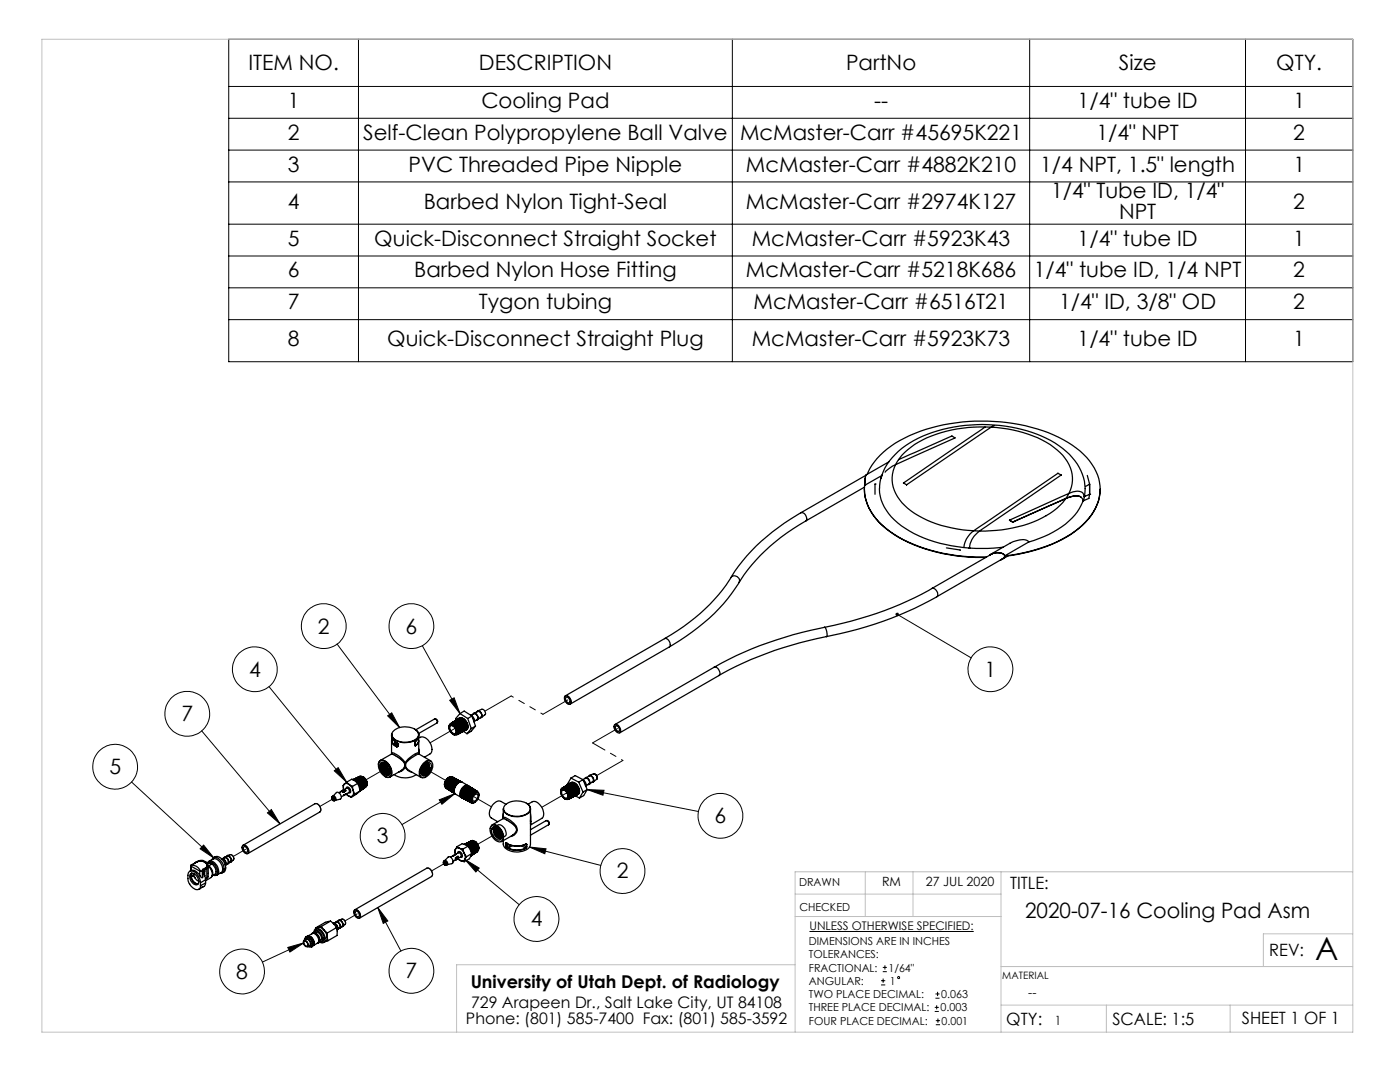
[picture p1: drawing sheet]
<svg xmlns="http://www.w3.org/2000/svg" width="279mm" height="216mm" viewBox="0 0 279 216" stroke-linecap="round" stroke-linejoin="round" font-family="sans-serif">
<g fill="none" stroke="#000" stroke-width=".2">
<path d="M45.6 7.8h224.4v64.4h-224.4zM45.6 17.3h224.4M71.5 7.8v64.4M146.2 7.8v64.4M205.5 7.8v64.4M248.6 7.8v64.4M45.6 23.6h224.4M45.6 30h224.4M45.6 36.3h224.4M45.6 44.7h224.4M45.6 51.1h224.4M45.6 57.4h224.4"/>
<path d="M45.6 63.8h224.4M53.7 137l15.5 19.1M67.3 128.5l12.5 16.7M84.3 128.8l7.5 13.6M89.7 139.7l.9-.5 1.2 3.2zM179.1 122.6l14.7 8.7M26.2 156l16.5 15.2M40.3 145.8l15.6 18.6M66.7 153.8l.8-.6 1.7 2.9zM77.4 142.8l.8-.6 1.6 3zM87.7 159.6l3.1-1.2-2.6 2.1zM90.8 158.4l-10.6 6.1"/>
<path d="M117.2 157.6l3.3 .1-.2 1zM117.2 157.6l22.2 4.3M40.6 168.6l2.1 2.6-2.8-1.8zM53.4 162.2l.8-.7 1.7 2.9zM92.8 171.5l2.8 1.7-.6 .8zM92.8 171.5l10.8 9M105.7 169l3.3 .4-.3 1zM105.7 169l14.2 3.7M57.4 189.1l3.2-1-2.7 1.9zM60.6 188.1l-8.2 3.9M75.4 181.1l2 2.7-.9 .5zM75.4 181.1l4.6 8.7"/>
<path d="M161.5 185.9h32.8M175.8 196.5h.9M175.8 195.7h.9M176.2 193.9h.8M176.2 193h.8M176.2 195.3v.8M176.6 192.6v.9M186.7 199.2h.8M186.7 198.3h.8M187.1 197.9v.9M186.5 201.8h.9M186.5 201h.9"/>
<path d="M186.8 204.5h.8M186.8 203.7h.8M186.9 200.6v.8M187.2 203.2v.9"/>
<circle cx="50.9" cy="133.5" r="4.5"/>
<circle cx="64.6" cy="124.9" r="4.5"/>
<circle cx="82.1" cy="124.9" r="4.5"/>
<circle cx="197.7" cy="133.5" r="4.5"/>
<circle cx="23" cy="153" r="4.5"/>
<circle cx="37.4" cy="142.4" r="4.5"/>
<circle cx="76.4" cy="166.8" r="4.5"/>
<circle cx="124.2" cy="173.8" r="4.5"/>
<circle cx="143.8" cy="162.8" r="4.5"/>
<circle cx="48.3" cy="193.8" r="4.5"/>
<circle cx="82.1" cy="193.7" r="4.5"/>
<circle cx="107.1" cy="183.4" r="4.5"/>
<circle cx="179.4" cy="195.1" r=".21"/>
</g>
<g fill="none" stroke="#c0c0c0" stroke-width=".2">
<path d="M8.4 7.8h261.6v198.2h-261.6zM158.7 178.4h41.1M172.7 174v8.9M182.2 174v8.9M199.8 174v32M270 174h-111.3v32M158.7 182.9h41.1M158.7 192.5h-67.6v13.5M199.8 192.9h70.2M270 186.3h-17.9v6.6M199.8 200.6h70.2M220.8 200.6v5.4"/>
<path d="M245.5 200.6v5.4"/>
</g>
<path d="M178.8 122.4a.34 .34 0 0 0 .2 .6 .34 .34 0 0 0 .4-.5 .34 .34 0 0 0-.6-.2l.3 .3zM77.4 142.8l.8-.6 1.6 3zM105.7 169l3.3 .4-.3 1zM117.2 157.6l3.3 .1-.2 1zM89.7 139.7l.9-.5 1.2 3.2zM66.7 153.8l.8-.6 1.7 2.9zM53.4 162.2l.8-.7 1.7 2.9zM40.6 168.6l2.1 2.6-2.8-1.8zM57.4 189.1l3.2-1-2.7 1.9zM75.4 181.1l2 2.7-.9 .5zM92.8 171.5l2.8 1.7-.6 .8zM87.7 159.6l3.1-1.2-2.6 2.1z" fill="#000"/>
<g fill="none" stroke="#000" stroke-width=".25">
<path d="M172.5 97.6a10.1 10.1 0 0 0 4.3 7.9 30.8 30.8 0 0 0 17.9 5.7h2M172.5 96.8h.1M172.5 96.8a10 10 0 0 0 4.3 8.6 29.8 29.8 0 0 0 16.6 5.7l3.4 .1M172.5 97.2l-11.7 6.8M172.7 95.4l-.1 1.4M172.8 94.8l-13 7.5M172.9 94.8l-.3 .7v1.3M173.1 94.6a15.3 15.3 0 0 1 8.4-7.7 37.8 37.8 0 0 1 29.7 .3 14.4 14.4 0 0 1 8.1 8.3 9.1 9.1 0 0 1-3.3 9.3 26.6 26.6 0 0 1-14.2 6l-1.3 .1M174.6 96.6h.1M174.6 96.6v2M175.5 97.5a9.3 9.3 0 0 0 4.4 7.4 28.7 28.7 0 0 0 18.5 4.5l1.8-.2M175.5 97.4a10.3 10.3 0 0 1 4.5-7.9 27.2 27.2 0 0 1 17.2-4.8 26.3 26.3 0 0 1 14.9 4.8 10 10 0 0 1 4.3 9.6"/>
<path d="M175.9 95.2l-.1 .1M176 94.9l-3.4 1.9M176 94.8l-.2 .7M177.4 92.1l-4.5 2.7M179.3 91.7l10.7-4.7 .6 .4-12.5 5.6-1.5 1.2M180.3 96.4h.1M180.3 96.4l.6 .3M180.6 90.3a19.9 19.9 0 0 1 11.5-4.9 27 27 0 0 1 17.4 3.3 9 9 0 0 1 4.5 6.5 8.4 8.4 0 0 1-4.5 7.2 27.5 27.5 0 0 1-19.6 2.9 18.5 18.5 0 0 1-9.9-5 6.8 6.8 0 0 1 .6-10zM180.9 96.7h.1M196.6 85.2l-16.3 11.2M198.5 84.9l-1.7 1-15.9 10.8M211.1 94.4l-15.9 10.9a5.2 5.2 0 0 0-2.8 3.9"/>
<path d="M211.1 94.4l.7 .4M211.1 94.4l.1 .1M211.8 94.8l-14.4 9.8a7.9 7.9 0 0 0-3.6 3.5l-.3 1.3M211.8 94.8h.1M215.8 99.2a3.5 3.5 0 0 0-3.4 .4l-10.3 4.6M216.1 100a12.8 12.8 0 0 1-6.8 6.6l-4 1.6M216.1 100a1.36 1.36 0 0 0-1.9-1l-1.9 .6-10.2 4.6M216.3 99.9l-.2 .1M216.4 99v-.1a1.34 1.34 0 0 0-1.8-.8l-2.9 1.1-10.2 4.6M216.4 99h.1M216.4 99v.1M216.4 99.1l-.1 .8"/>
<path d="M217 94.9l.5 1.7M217.5 98.6h.1M217.5 96.6l-.8 .4M217.5 98.6l-1.1 .5M217.5 98.6l-.2 .8-1 .5M217.5 96.6v2M219.6 97.6a10.5 10.5 0 0 1-5.1 8.4 29.2 29.2 0 0 1-14 5M145.9 115.2a36.8 36.8 0 0 1-13.3 12.2M145.9 115.2a.97 .97 0 0 1 1.2-.2 .97 .97 0 0 1 .4 1.2M147.5 116.2a36.7 36.7 0 0 1-13.2 12.5l-.7 .4M159.8 102.3a38 38 0 0 0-13.9 12.9M159.8 102.3a1.09 1.09 0 0 1 1 1.7"/>
<path d="M160.8 104a36.8 36.8 0 0 0-13.3 12.2M186 117.4a69.3 69.3 0 0 1-21.4 7.8M186 117.4a1.11 1.11 0 0 1 1 1.7M187 119.1a71.1 71.1 0 0 1-22.1 7.9M188.9 109.3l2.7 .4M191.6 109.7v.1M193.4 109.4h.1M193.5 109.4h-.1M193.5 109.4h.1M197.5 110.8a2.39 2.39 0 0 1 3 0v.1M197.6 110.7a2.65 2.65 0 0 1 2.8 0l.1 .2M198.1 110.5l-12.1 6.9"/>
<path d="M200.1 111.5l-13.1 7.6M200.5 111h.1M200.5 110.9h.1M200.5 111l-.2 .4-.6 .3M200.5 110.9l-.2 .4-.5 .4M200.5 110.9v.1M201.2 110.9l-1.2 .7M201.5 103.8h.1M201.5 103.8l.6 .4M202.1 104.2h.1M205.3 108.2l-.2-.3a4.2 4.2 0 0 0-3.6 .5l-3.7 2.2M205.3 108.2l-4.8 2.7"/>
<path d="M112.7 139a.78 .78 0 0 1 1.2 .6 .57 .57 0 0 1-.1 .9 .57 .57 0 0 1-.9-.4l-.2-.5zM113 139.1a.66 .66 0 0 1 .7 .4 .66 .66 0 0 1-.2 .8 .81 .81 0 0 1-.5-1.2zM132.6 127.4a1.12 1.12 0 0 1 1 1.7M132.6 127.4l-19.8 11.5M133.6 129.1l-19.8 11.4M142.5 133.1a1.09 1.09 0 0 1 1 1.7M142.5 133.1l-19.8 11.5M143.5 134.8l-19.8 11.4M164.6 125.2a74.2 74.2 0 0 0-22.1 7.9M164.6 125.2l.3 .4a1.61 1.61 0 0 1 0 1.4M164.9 127a70.1 70.1 0 0 0-21.4 7.8M66.2 159.2a.34 .34 0 0 1 .4 .1 .34 .34 0 0 1 0 .4l-.3-.2z"/>
<path d="M66.3 158.9a.52 .52 0 0 0 0 .6 .52 .52 0 0 0 .5 .3M66.3 158.9a.57 .57 0 0 1 .5 .9M66.5 158.9a.5 .5 0 0 1 .5 .3 .5 .5 0 0 1-.2 .6M66.5 158.9l.6-.7a.83 .83 0 0 1 .8 .3 .83 .83 0 0 1 0 1l-1 .2M66.5 158.9h-.2M67.6 158.2l1.6-.9a.53 .53 0 0 1 .4 .8l-.4 .3M68 157.9l-.1 .1M68 157.9h.1M68.4 158h.1M68.4 158l.1 .1M68.5 157.7h.1M68.5 157.7l-.5 .2"/>
<path d="M68.5 158.1h.1M68.6 158.7v.1M68.6 158.7l-.5 .3M68.6 157.6h.1M68.7 158.6l-.1 .1M68.7 158.6h.1M68.7 156.5l-.2 .6 .1 .5M68.7 156.5a.74 .74 0 0 1 1 0M68.7 156.5l-.2 .2 .1 .9M69 157.8l-.1-.1-.5 .3 .1 .1M69 157.8l-.5 .3M69 157.8h.1"/>
<path d="M69.1 157.3v-.1a.67 .67 0 0 1 .7 .1 .67 .67 0 0 1 .2 .7l-.2 .2h-.2M69.1 158.4h.1M69.1 158.5l.3 .2M69.1 158.5l-.5 .3 .1-.2M69.1 158.4l-.4 .2M69.1 158.4v.1M69.2 156.1l.5 .4M69.2 156.1l1-.6 1.2 .8M69.2 156.1l-.5 .4M69.4 158.7a.82 .82 0 0 0 .9 .1M69.4 158.7l.7 .4M69.7 156.5l.6 .4"/>
<path d="M69.7 156.5l.6 .7 .2 .5M70.3 156.9l.2 .8M70.3 158.8l-.2 .3M70.4 155.6a1.65 1.65 0 0 1 1.4 2.2M70.5 157.7a1.07 1.07 0 0 1-.2 1.1M70.5 157.7l.3 .7M70.5 155.6a1.77 1.77 0 0 1 1.4 2.2M70.5 155.5a1.6 1.6 0 0 1 1.5 2.3h-.2M70.5 155.5h.1M70.5 155.5a1.56 1.56 0 0 1 1.4 2.3M70.8 158.4l-.5 .4M70.8 155.4a1.36 1.36 0 0 1 1.7 1.5l-.1 .5-.2 .2"/>
<path d="M70.9 155.3a1.51 1.51 0 0 1 1.4 2.3M71 155.3a1.44 1.44 0 0 1 1.6 1.9l-.2 .2M71.1 155.2h.1a1.55 1.55 0 0 1 1.4 2.1l-.1 .1M71.2 155.2a1.41 1.41 0 0 1 1.6 2l-.2 .1M71.3 155.2v-.1a1.53 1.53 0 0 1 1.4 2.2M71.4 156.3l.5 1.5M71.4 156.3l-1.1 .6M71.4 155.1h.1a1.39 1.39 0 0 1 1.6 1.5l-.3 .6M71.5 155h.1M71.6 155a1.21 1.21 0 0 1 1.4 1.1 .95 .95 0 0 1-.1 1.1M71.7 155a1.45 1.45 0 0 1 1.5 1.7M71.7 154.9h.1a1.11 1.11 0 0 1 1.3 .8"/>
<path d="M71.9 157.8l-1.8 1.3M71.9 157.8l-1.1 .6M72.1 157.7h.1M72.1 157.6a1.54 1.54 0 0 0-1.4-2.2 1.56 1.56 0 0 1 1.4 2.3h-.1M72.5 155l.6 .6 .2 .7-.2-.7zM72.5 157.4h.1M72.7 157.3h.1M72.8 155.4l.5 .9M73.1 155.7l.1 1M73.1 155.7l.2 .8M73.2 156.7l-.2 .4M75.9 151.8a2.08 2.08 0 0 1 2.2 2.1 .88 .88 0 0 1-.3 1.1 .88 .88 0 0 1-1.2-.2 2.07 2.07 0 0 1-.7-3z"/>
<path d="M75.9 151.7l-.3 .4-.1 .5M75.9 151.7a2.05 2.05 0 0 1 2.2 1.8l.1 1-.4 .5M76 152.2a1.58 1.58 0 0 1 1.9 1.5 .74 .74 0 0 1-.3 1 .74 .74 0 0 1-1-.2 1.85 1.85 0 0 1-.6-2.3zM76.1 152.9a1.66 1.66 0 0 0 1.4 1.7l.1-.1M76.1 152.6a1.66 1.66 0 0 0 1.5 2l.2-.3M76.5 152.3l.1 1M76.5 152.3l-.1 .3 .2 .7M76.6 152.2a1.43 1.43 0 0 0 .7 2.1M76.6 153.8a.82 .82 0 0 0 1.2 .6v-.1M76.6 153.8l.7 .5M76.6 152.2a1.38 1.38 0 0 0 1.2 2l-.6-.5M76.7 152.2a1.47 1.47 0 0 0 .9 2h.2"/>
<path d="M76.8 153l-.1-.8a.85 .85 0 0 0-.3 1.4l.2 .2M76.8 154.9l.6 .3 .4-.2M76.9 152.3a.54 .54 0 0 0-.6-.1 .54 .54 0 0 0-.3 .5 1.83 1.83 0 0 0 1.5 1.9M76.9 152.3v.2a1.62 1.62 0 0 0 1 1.5h-.1a1.6 1.6 0 0 1-.9-1.7zM77.1 152.4v.1a1.75 1.75 0 0 0 .7 1.2M77.2 152.8l-.1-.3a1.64 1.64 0 0 0 .7 1.3l-.2-.2M77.5 154.6h.1M77.6 153.8l.3 .2M77.8 154.1a1.51 1.51 0 0 1-1-1.9 1.5 1.5 0 0 0 1 1.9M77.8 154.3l-.3 .3M77.9 153.9l-.2 .4h-.4M78.1 150.5a6.1 6.1 0 0 1 2.6 1.8 1.16 1.16 0 0 1-.7 1.4"/>
<path d="M78.1 147.8v2.6M78.1 150.5l-2.2 1.2M78.2 150.4l-.1 .1M78.2 150.5v-.2a3.4 3.4 0 0 1 2.7 2M78.2 146.5h.1M78.2 147.4v.7a1.43 1.43 0 0 0 1 .9M78.3 147.4l-.1 .1a1.29 1.29 0 0 0 1 1.4M78.7 154.6a4 4 0 0 0 4.4 0M78.8 148.3h.2l.1 .4a.24 .24 0 0 1-.3-.1 .24 .24 0 0 1 0-.3zM78.9 148a.49 .49 0 0 0-.1 .6 .49 .49 0 0 0 .6 .2M79.2 148.2l.2 .2M79.2 148.2l.2 .3"/>
<path d="M79.2 148.2h.1M79.2 148.9v.1M79.4 148.4h.1M79.4 148.9h-.2M79.4 148.4v.1M79.4 148.9h.1M79.4 148.4v.5M79.4 148.9l-.2 .1M79.4 148.5v.4M80 153.8l-2.2 1.2M80.9 152.3v.8M80.9 153.1a1.66 1.66 0 0 1-1.3 1"/>
<path d="M80.9 153.1a1.66 1.66 0 0 0 1.3 1M82.8 148.7l.1 .1zM82.8 145.5l.7 .7 .1 .4M82.9 148l-.1 .3v.5h.1M82.9 148.8a1.09 1.09 0 0 0 .6-1.4 1.54 1.54 0 0 1 2.3 .8 1.69 1.69 0 0 1 0 2.2l-1.1 .7M82.9 148l-.1 .3M82.9 148.8h.1M83.5 147.4v.1a1.14 1.14 0 0 1-.6 1.3M83.5 146.4a2.83 2.83 0 0 0-3.2-1.3 2.24 2.24 0 0 0-2.1 1.4M83.5 146.4a1.37 1.37 0 0 1-1.3 1.5 3.2 3.2 0 0 1-4-1.1v-.3M83.6 146.6a1.95 1.95 0 0 1-2 1.5 3.3 3.3 0 0 1-3.4-1.1l-.1-.4v.3a1.42 1.42 0 0 0 1.1 1.3M83.6 146.6a1.27 1.27 0 0 1-.7 1.4"/>
<path d="M83.6 150.5l-.1-.3a4.3 4.3 0 0 0-2.6 2.1M83.6 149.4v1.1M83.6 147.8v2.7M83.6 150.5l2.4 1.3a1.62 1.62 0 0 0-1.9 1.1 1.73 1.73 0 0 0 0 2.3l-2.4-1.4M83.6 150.5a4.6 4.6 0 0 0-2.6 1.9 1.15 1.15 0 0 0 .7 1.3M83.7 154h.1M84 154.1l.1 .4a.92 .92 0 0 0 1.4-.4M84 154.1l.4 .3M84.3 152.6a1.31 1.31 0 0 1 1.8-.6 2.33 2.33 0 0 1-1.8 3.2 1.27 1.27 0 0 1-.3-1.9zM84.6 152.7a.78 .78 0 0 1 .8-.6 .78 .78 0 0 1 .7 .8 1.88 1.88 0 0 1-1.7 1.9 1.32 1.32 0 0 1 0-1.9zM84.6 152.6l-.5 .9zM84.7 152.6l-.6 1"/>
<path d="M84.9 152.4a1.78 1.78 0 0 1-.8 1.4M84.9 152.4a1.72 1.72 0 0 1-.9 1.4M85 152.4l.3-.1a1.02 1.02 0 0 1 0 1.6l-.2 .3M85 152h.1M85.1 154.2l-.7 .2M85.1 154.2h.1M85.1 154.2l-.4 .2h-.5M85.1 152.3a1.63 1.63 0 0 1-1.1 1.8M85.1 152h.1M85.1 152.3a1.56 1.56 0 0 1-1.1 1.8M85.1 154.1l-.1 .1M85.2 152.3a1.5 1.5 0 0 1-1.1 1.9"/>
<path d="M85.2 153l.1-.7a1.38 1.38 0 0 1-1.2 2M85.5 154.1h.1M85.9 153.3a1.43 1.43 0 0 1-1.5 1.1M85.9 153.2l-.4 .9M85.9 153.2v.1M85.9 153.2a1.96 1.96 0 0 1-1.3 1.5l.8-.6 .5-.8M86.7 143.5a.48 .48 0 0 1 .6 .2 .48 .48 0 0 1-.1 .6M86.7 143.5a.53 .53 0 0 1 .5 .8M86.7 143.5l-3.7 2.1M87.2 144.3l-3.7 2.1M89.5 155.1a1.87 1.87 0 0 0-.8 1.5M89.6 145.2v-.1a.54 .54 0 0 1 .7-.6l.6 .5a1.11 1.11 0 0 1 .1 1.7l-.5-.2"/>
<path d="M89.6 145a.66 .66 0 0 1 .6-.7 .66 .66 0 0 1 .7 .4 1.31 1.31 0 0 1 .4 1.9h-.2M89.6 157.7h.1M89.7 144.8a1.05 1.05 0 0 1 1.4 1.1 .52 .52 0 0 1-.3 .7 .52 .52 0 0 1-.7-.3l-.5-.9zM89.8 144.8a1.09 1.09 0 0 1 1.3 1.2 .55 .55 0 0 1-.5 .6 .55 .55 0 0 1-.6-.5l-.4-.7zM89.8 155a1.54 1.54 0 0 0-.9 2.2M89.9 144.9a.96 .96 0 0 1 .9 .4 .96 .96 0 0 1 0 1.1 1.15 1.15 0 0 1-.9-1.5zM89.9 144.4h.1M89.9 144.4a1.33 1.33 0 0 1 1.6 1.1 .84 .84 0 0 1-.2 1.1M90 144.4a1 1 0 0 1 1.5 .7 1.02 1.02 0 0 1-.1 1.4M90.1 157.9h.1M90.1 144.3h.1M90.1 144.3a1.47 1.47 0 0 1 1.4 2.1v.1"/>
<path d="M90.2 144.2a1.19 1.19 0 0 1 1.6 .9 .9 .9 0 0 1-.2 1.3M90.2 158l.1 .1M90.3 144.1a1.49 1.49 0 0 1 1.6 2.1l-.2 .2M90.3 155a1.44 1.44 0 0 0-1.5 1.7l.3 .6M90.3 155h.1M90.3 155.1v-.1a1.51 1.51 0 0 0-1.3 2.3l.2 .1M90.3 146.5l.2 .1M90.4 144.1a.79 .79 0 0 1 1.2 .3 1.24 1.24 0 0 1 .2 1.9M90.4 146.5l.3 .1M90.5 158.2h.1M90.5 155.2l-.1-.1a1.54 1.54 0 0 0-1.1 2.3M90.5 155.1v.1"/>
<path d="M90.5 144a1.06 1.06 0 0 1 1.4 .8 1.06 1.06 0 0 1 0 1.4M90.6 155.2a1.08 1.08 0 0 0-1.5 1 .94 .94 0 0 0 .3 1.3M90.6 144a1.13 1.13 0 0 1 1.5 .8 1.01 1.01 0 0 1 0 1.3M90.7 143.9a1.56 1.56 0 0 1 1.6 2l-.2 .2M90.7 155.3a1.46 1.46 0 0 0-1.2 2.3M90.8 158.3v.1M90.8 143.9a1.24 1.24 0 0 1 1.6 .9 .84 .84 0 0 1-.2 1.2M90.8 155.3a1.34 1.34 0 0 0-1.6 1.6l.1 .3 .3 .4M90.8 158.4h.1M90.9 143.8h.1M90.9 143.8a1.51 1.51 0 0 1 1.6 2.1l-.2 .1M90.9 155.4a1.48 1.48 0 0 0-1.2 2.3"/>
<path d="M90.9 155.4a1.55 1.55 0 0 0-1.2 2.3h.1M91 143.7a1.05 1.05 0 0 1 1.5 .8 1.02 1.02 0 0 1-.1 1.5M91.1 143.7a1.55 1.55 0 0 1 1.6 1.9l-.2 .3M91.1 155.5a1.52 1.52 0 0 0-1.2 2.3M91.1 155.5h.1M91.2 143.6a1.13 1.13 0 0 1 1.6 .9 .98 .98 0 0 1-.2 1.3M91.2 155.5a1.21 1.21 0 0 0-1.5 1.1 .89 .89 0 0 0 .3 1.3M91.3 143.5a1.41 1.41 0 0 1 1.7 1.5 .64 .64 0 0 1-.3 .8M91.3 155.6a1.11 1.11 0 0 0-1.3 .9 1.1 1.1 0 0 0 .1 1.4M91.3 143.5h.1M91.4 143.5a1.31 1.31 0 0 1 1.7 1.1 .8 .8 0 0 1-.3 1.1M91.4 155.6a1.04 1.04 0 0 0-1.4 .9 1.06 1.06 0 0 0 .2 1.5"/>
<path d="M91.4 143.4h.1M91.5 143.4a1.59 1.59 0 0 1 1.6 2.2l-.2 .1M91.5 155.7a1.55 1.55 0 0 0-1.3 2.3M91.5 155.7a1.19 1.19 0 0 0-1.4 1.1 .97 .97 0 0 0 .3 1.3M91.6 143.4a1.44 1.44 0 0 1 1.8 1.6l-.1 .3-.3 .3M91.7 143.3a1.23 1.23 0 0 1 1.5 .9 .99 .99 0 0 1-.1 1.4M91.7 155.8a1.45 1.45 0 0 0-1.5 1.6v.4l.3 .4M91.7 143.3h.1M91.7 155.8h.1M91.7 156a1.61 1.61 0 0 0-1.1 2.2M91.8 158.8l.4 .4-.3-.1zM91.8 158.8l.2 .3"/>
<path d="M91.8 158.8a1.76 1.76 0 0 1 1.5-2.1l-1-.6a1.61 1.61 0 0 0-1.6 2.2l1.3 .8M91.8 142.4l-.9 1 .2 .3M91.8 142.4l1.5 1M91.8 142.4l.8-.5 1.6 1M91.8 155.9a1.02 1.02 0 0 0-1.4 .7 1.16 1.16 0 0 0 .2 1.6M91.9 145.5v.3l-.2 .3M91.9 155.9a1.58 1.58 0 0 0-1.5 2.1l.3 .3M91.9 146.2v.1M92 156l-.1-.1a1.61 1.61 0 0 0-1.3 2.4h.2M92 159.1h.1M92.1 156a1.58 1.58 0 0 0-1.3 2.4M92.1 156a1.62 1.62 0 0 0-1.3 2.3"/>
<path d="M92.1 146.1v.1M92.1 156.1a1.25 1.25 0 0 0-1.4 1.1 1.05 1.05 0 0 0 .2 1.2M92.3 146h.1M92.5 145.9l.7 .5M92.9 145.7h.1M93.1 145.6h.1M93.2 159.8h.1M93.3 143.4l.8 2M93.5 156.9v-.1a1.54 1.54 0 0 0-1.3 2.3M93.5 156.8a1.57 1.57 0 0 0-1.5 2.2l.3 .2M93.5 156.8h.1M93.6 156.9a1.15 1.15 0 0 0-1.5 1 .91 .91 0 0 0 .3 1.3"/>
<path d="M93.7 157a1.28 1.28 0 0 0-1.5 1.1 .98 .98 0 0 0 .3 1.2M93.7 160h.1M93.7 156.9v.1M93.8 159.5a.62 .62 0 0 0 .3 .6 .62 .62 0 0 0 .7-.1M93.8 157a1.31 1.31 0 0 0-1.6 1.2 .91 .91 0 0 0 .4 1.2M93.8 159.5l.3 .7h.3l.5-.2M93.9 157.1a1.52 1.52 0 0 0-1.5 2l.3 .4M93.9 157.1h.1M93.9 142.7l.7-.3a.78 .78 0 0 1 .6 1.1l-.6 .5M93.9 157.1a1.52 1.52 0 0 0-1.5 1.7v.4l.4 .3M94.1 142.8l.5 .6v.6M94.1 157.2a1.52 1.52 0 0 0-1.2 2.3v.1"/>
<path d="M94.1 145.4l-.9 1M94.1 157.2h.1M94.2 160v.1M94.2 157.3a.69 .69 0 0 0-1.1 .3 1.35 1.35 0 0 0-.1 2M94.2 142.9l-.9 .5M94.2 142.9l.7 2M94.2 143l.3 .3v.6M94.3 157.3a1.32 1.32 0 0 0-1.5 1.2 .99 .99 0 0 0 .3 1.2M94.4 157.4l-.1-.1a1.3 1.3 0 0 0-1.5 1.3 .88 .88 0 0 0 .4 1.1M94.4 142.5v-.1a.75 .75 0 0 1 1.1 .8l-.1 .3-.3 .2M94.5 158.6l.2-.2a.53 .53 0 0 1 .7-.2 .53 .53 0 0 1 .2 .8 1.22 1.22 0 0 1-1.3 1.1l-.2-.5zM94.5 157.4a1.15 1.15 0 0 0-1.4 1 1 1 0 0 0 .1 1.3"/>
<path d="M94.5 157.5a1.12 1.12 0 0 0-1.4 .9 .98 .98 0 0 0 .3 1.4M94.6 142.3l.8-.3a.74 .74 0 0 1 .6 1.1l-.7 .5M94.7 157.6a1.24 1.24 0 0 0-1.5 1.1 .95 .95 0 0 0 .3 1.2M94.7 157.5v.1M94.7 158.6l.3-.1a.64 .64 0 0 1 .4 .6 .64 .64 0 0 1-.4 .6l-.3 .1a.64 .64 0 0 1-.4-.6 .64 .64 0 0 1 .4-.6zM94.8 157.6a.91 .91 0 0 0-1.3 .7 1.07 1.07 0 0 0 .1 1.6M94.9 157.7a1.49 1.49 0 0 0-1.6 1.6l.4 .6M94.9 144.9l-.8 .5M94.9 144.9l-.8 1-.9 .5M94.9 157.7a1.04 1.04 0 0 0-1.3 .9 1.04 1.04 0 0 0 .2 1.4M95 157.8a.84 .84 0 0 0-1.1 .6 1.12 1.12 0 0 0 0 1.7M95 157.8h.1"/>
<path d="M95.2 142.1v-.1a.79 .79 0 0 1 .9 .3 .79 .79 0 0 1 0 .9h-.3M95.2 157.9a1.12 1.12 0 0 0-1.5 .9 .96 .96 0 0 0 .3 1.3M95.3 157.9a1.42 1.42 0 0 0-1.5 1.9l.3 .4M95.4 141.9l.7-.4a.74 .74 0 0 1 .7 1.1l-.7 .6M95.5 158.2l-.2-.3a1.38 1.38 0 0 0-1.5 1.6M95.6 158.7v-.1a.47 .47 0 0 0-.2-.5 .47 .47 0 0 0-.5 0 1.48 1.48 0 0 0-.7 2l.3 .1 .3-.2M111.9 158l.2-.5a1.29 1.29 0 0 1 1.2 .6 1.29 1.29 0 0 1 0 1.4l-.7-.2M112 157.4l.1-.1-.2 .6zM112 157.7a.86 .86 0 0 1 1.3 .7 .62 .62 0 0 1 0 .9 .62 .62 0 0 1-1-.2l-.4-.8zM112 157.7a.86 .86 0 0 1 1.3 .8 .56 .56 0 0 1-.1 .8 .56 .56 0 0 1-.8-.2l-.4-.7zM112.1 157.3a1.12 1.12 0 0 1 1.5 .9 .79 .79 0 0 1-.3 1.3M112.1 157.3h.1"/>
<path d="M112.2 157.3a1.38 1.38 0 0 1 1.6 1.4l-.1 .6-.1 .1M112.2 157.7a.97 .97 0 0 1 .9 .5 .97 .97 0 0 1 0 1 1.1 1.1 0 0 1-.9-1.5zM112.3 157.2a1.02 1.02 0 0 1 1.4 .7 .94 .94 0 0 1-.1 1.5M112.4 157.1v.1M112.4 157.2a1.43 1.43 0 0 1 1.6 1.5l-.3 .6M112.5 157.1l.1-.1a1.52 1.52 0 0 1 1.4 2.2h-.1M112.5 157h.1M112.6 157a1.49 1.49 0 0 1 1.4 2.2h-.1M112.7 157a1.22 1.22 0 0 1 1.6 .9 .81 .81 0 0 1-.2 1.2M112.7 156.9h.1M112.8 156.9a1.29 1.29 0 0 1 1.5 1.1 .76 .76 0 0 1-.1 1.1M112.9 156.9v-.1a1.48 1.48 0 0 1 1.7 1.6l-.1 .5-.3 .2"/>
<path d="M112.9 156.8a1.5 1.5 0 0 1 1.7 2l-.2 .2M113.1 156.7a1.19 1.19 0 0 1 1.6 .9 .91 .91 0 0 1-.2 1.3M113.1 156.7h.1M113.2 156.7a1.55 1.55 0 0 1 1.6 2l-.3 .2M113.3 156.6a1.51 1.51 0 0 1 1.7 1.8l-.2 .4M113.5 156.5a1.13 1.13 0 0 1 1.5 .8 .93 .93 0 0 1-.1 1.4M113.5 156.4h.1a1.23 1.23 0 0 1 1.5 .9 .92 .92 0 0 1-.1 1.4M113.5 159.5h.1M113.6 156.4a1.22 1.22 0 0 1 1.7 .9 .9 .9 0 0 1-.2 1.3M113.7 156.3a1.26 1.26 0 0 1 1.6 1.1 .93 .93 0 0 1-.1 1.2M113.7 156.3h.1M113.8 158.5l-.2 .7"/>
<path d="M113.8 156.2a1.06 1.06 0 0 1 1.6 .8 .96 .96 0 0 1-.1 1.5M113.9 156.2a1.18 1.18 0 0 1 1.5 .8 .98 .98 0 0 1 0 1.5M113.9 155.3l-.7 1.3a.76 .76 0 0 1 1.2 .3 1.32 1.32 0 0 1 .3 1.9M113.9 155.3l1.6 .8M113.9 155.3l.9-.5 1.5 .8M114.2 159.1h.1M114.4 159h.1M114.4 158.2l-.2 .7M114.8 158.8h.1M114.8 158.8l.8 .4M115.5 156.1l.8 1.9M116.3 155.5l.6-.2a.74 .74 0 0 1 .6 1.1l-.6 .5a1.05 1.05 0 0 0-.5-1.3"/>
<path d="M116.3 155.6l-.8 .5M116.3 155.6l.9 2M116.3 158l-.7 1.2M116.5 155.8l.3 .6v.3M116.7 155.4v-.1a.75 .75 0 0 1 .8 .1 .75 .75 0 0 1 .2 .8l-.1 .3h-.2M116.8 155.2l.9-.4a.74 .74 0 0 1 .6 1.1l-.7 .6M117.2 157.6l-.9 .4M117.2 157.6l-.7 1.2-.9 .4M117.5 154.9v-.1a.75 .75 0 0 1 1 .8v.4l-.4 .1M118.5 154.4a.83 .83 0 0 1 .7 1M118.5 154.4a.85 .85 0 0 1 .6 1M118.5 154.4l-.8 .3"/>
<path d="M119.1 155.4l-.7 .6M122.6 144.6a1.04 1.04 0 0 1 1.1 .4 1.04 1.04 0 0 1 .1 1 .75 .75 0 0 1-.8 .1 .75 .75 0 0 1-.4-.6l-.1-.5zM122.8 145a.62 .62 0 0 1 .7 .2 .62 .62 0 0 1-.1 .8l-.4-.3zM37.9 173.8a1.55 1.55 0 0 1 2.1 1l.4 .4v-.6M38.1 174.3a1.54 1.54 0 0 1 1.6 1.9 .76 .76 0 0 1-.8 .4 .76 .76 0 0 1-.7-.6l-.3-1.1zM38.1 172.7a1.72 1.72 0 0 1 1.9 1.1M38.1 172.7l.1 .2M38.1 172.7v1M38.1 174.6v.3M38.1 174.9a1.65 1.65 0 0 0 1.4 1.5M38.2 174.8h.1M38.2 172.9l1.7 .9"/>
<path d="M38.2 172.9v.8M38.2 174.4v.8M38.2 174.2l-.1 .4M38.3 174.2l-.1 .1M38.6 174.5l-.4 .3M38.6 174.5l.3 .7M38.6 174.3v.2M38.7 174.3v.3M38.8 172.2a1.65 1.65 0 0 1 2.8 .4v.3l-.3 .4M38.8 172.2l-.1 .1M38.9 175.2l-.2-.3-.5-.1a1.45 1.45 0 0 0 1.4 1.5M38.9 175.2l.8 .7"/>
<path d="M39 172.1l-.2 .1M39 172.1l-.1 .1M39.2 172l-1.1 .7M39.2 172a1.44 1.44 0 0 1 2.1 .6l-.2 .5M39.2 172h.1M39.2 172l-.2 .1M39.9 173.8h.1M39.9 173.8v.9M40 176.1a2.47 2.47 0 0 0-1.9-2.3 .75 .75 0 0 0-.6 .9v.9a2.47 2.47 0 0 0 2 1.9l.2-.1M40 176.7l-.1 .5-.2 .2M40 176.1v.6M40.4 177.1l.1-.1-.8 .4"/>
<path d="M40.4 177.1h-.1M40.4 177v.1M40.4 171.8h-.5l-.7 .2M40.4 171.8l.8 .4M40.4 173.6l-.1 .2h-.3M40.4 171.8h.1M40.4 173.6v1.5M40.4 174l.3 .5M40.5 173.5l-.1 .1M40.5 173.7l-.1 .1M40.5 173.5v.2M40.7 174.5l.2 .2"/>
<path d="M40.7 173.8l.2 .1M40.7 173.8v.7M40.8 173.5l-.3 .2M40.9 174.7l.1 .8M40.9 173.9v.8M41 173.3v.2M41 173.3l-.3 .5M41 173.5l-.1 .4M41 176.2v.1a.79 .79 0 0 1-.6 .7M41 175.5l-1 .6M41 175.5v.7M41 176.2l-1 .5"/>
<path d="M41.1 173.1l-.6 .4M41.1 173.1v.1M41.2 172.2a.63 .63 0 0 1-.2 1.1M41.2 172l1.1 .4M41.2 172.2v.1M41.2 172.1l1.1 .3M41.3 173.3l-.3 .2M41.3 173.3v1.9M41.3 175.2l-.3 .2M41.3 172.7v.3M41.5 172.2a.79 .79 0 0 1 1.3 0 1.78 1.78 0 0 1 .5 2.4M41.5 172.2a1.1 1.1 0 0 1 1.5 .6 1.27 1.27 0 0 1 0 1.8h-.4h.7"/>
<path d="M41.6 172.9a1.67 1.67 0 0 1 .5 2.2l-1.1 .7M41.7 172.8h-.1l-.1 2.2-.2 .2M41.7 172.8a1.63 1.63 0 0 1 .6 2M41.7 171.8l.8-.4a1.91 1.91 0 0 1 1.9 2l-.1 .5-1 .7M41.8 172.3a1.53 1.53 0 0 1 1.1 2.2l-.6 .3M42.3 172.4l-.6 .4M42.3 171.5h.1M42.3 171.5a.89 .89 0 0 1 1.6 .1 2.17 2.17 0 0 1 .6 2.5l-.6 .1M42.6 171.2a1.22 1.22 0 0 1 1.9 .5 1.84 1.84 0 0 1 .2 2.3l-.3 .2M43.9 174.2h.1M44.2 171.4a.84 .84 0 0 1 .8 .4 .84 .84 0 0 1 0 .9M44.3 171.3l.6-.1a.77 .77 0 0 1 .6 1l-.5 .4"/>
<path d="M44.3 171.5h.1M44.3 171.5a.69 .69 0 0 1 .6 1M44.6 171.2a.62 .62 0 0 1 .7 0 .62 .62 0 0 1 .3 .6v.5l-.3 .1M44.8 171l.6-.1a.77 .77 0 0 1 .6 1l-.4 .4M44.9 172.5h.1M45.2 170.9l.1-.1a.8 .8 0 0 1 .8 .4 .8 .8 0 0 1-.1 .9h-.2M45.4 170.7l.6-.2a.73 .73 0 0 1 .6 1.1l-.5 .4M48.4 168.8l.1-.1a1.14 1.14 0 0 1 1 1.6 1.1 1.1 0 0 1-1.1-1.5zM48.5 168.7l14.4-8.3a1.09 1.09 0 0 1 .9 1.6l-14.3 8.3M48.5 169.1a.58 .58 0 0 1 .7 0 .58 .58 0 0 1 .2 .7v.1a.59 .59 0 0 1-.7 0 .59 .59 0 0 1-.2-.7zM88.5 172a.35 .35 0 0 1 .4 .2 .35 .35 0 0 1 0 .4l-.4-.3zM88.6 171.8a.51 .51 0 0 0 0 .6 .51 .51 0 0 0 .5 .2"/>
<path d="M88.6 171.8a.48 .48 0 0 1 .7 .2 .48 .48 0 0 1-.2 .6M88.6 171.8a.57 .57 0 0 1 .5 .8M88.8 171.7l.6-.7a.8 .8 0 0 1 .9 .4 .8 .8 0 0 1-.1 .9l-1 .2M90.4 170.7l.1 .1M90.4 170.7h.1M90.4 170.7l-.5 .3M90.5 170.7v.1M90.8 171.7h-.1M90.8 171.7h.1M90.9 169.5v1M90.9 169.5l-.1 .5 .1 .5M90.9 171.2v.1"/>
<path d="M90.9 170.5h.1M90.9 171.2h.1M90.9 170.5l-.5 .2M91 170.5h.1M91 170.5l-.5 .2M91 170.5l.5-.4a.57 .57 0 0 1 .4 .9l-1.5 .9M91 170.5l-.5 .3M91.2 168.9l.5 .4M91.2 168.9l-.3 .6M91.3 171.4l-.5 .3M91.3 171.4h.1M91.4 170.9h.1"/>
<path d="M91.4 171.3l.6 .4M91.4 170.2v-.2a.65 .65 0 0 1 .7 .2 .65 .65 0 0 1 .2 .7l-.2 .2h-.2M91.4 170.9l-.5 .3M91.4 170.9v.1l-.4 .3-.1-.1M91.7 169.3l.4 .2 .5 .8M91.7 169.3a.62 .62 0 0 0-.8 .2M91.7 169.3l.7 .1M92 171.7l.6 .2M92.4 169.4l.2 .9M92.6 170.3l.5 .7M92.6 170.3l.3 .6-.1 .6M92.7 168.5a1.69 1.69 0 0 1 1.3 2.3"/>
<path d="M92.8 171.5a.53 .53 0 0 1-.8 .2M92.8 171.5l-.2 .4M92.8 168.4a1.52 1.52 0 0 1 1.7 2l-.3 .2M92.9 168.4a1.53 1.53 0 0 1 1.4 2.2M92.9 168.3v.1M93.1 171l-.3 .5M93.1 168.3a1.53 1.53 0 0 1 1.4 2.2M93.1 168.2v.1a1.51 1.51 0 0 1 1.3 2.2M93.2 168.2a1.36 1.36 0 0 1 1.7 1.5v.3l-.4 .4M93.3 168.2a1.51 1.51 0 0 1 1.4 2.1v.1M93.4 168.8l.7 1.5M93.4 168.8l-1.1-.5-1.1 .6"/>
<path d="M93.4 168.1a1.44 1.44 0 0 1 1.6 1.9l-.2 .3M93.4 168.8l-1 .6M93.5 168.1h.1M93.5 168.1a1.55 1.55 0 0 1 1.5 2l-.1 .1M93.6 168a1.45 1.45 0 0 1 1.5 2l-.1 .1M93.7 168a1.47 1.47 0 0 1 1.3 2.1M93.8 167.9a1.42 1.42 0 0 1 1.6 1.8l-.3 .3M93.9 160.1h.1M93.9 167.9h.1M93.9 167.9a1.22 1.22 0 0 1 1.5 1 .84 .84 0 0 1-.2 1.1M94.1 160.2h.1M94.1 167.8h.1"/>
<path d="M94.1 170.3l-.4 1-1.1 .6M94.1 170.7a1.56 1.56 0 0 0-1.5-2.2 1.6 1.6 0 0 1 1.6 2.1l-.2 .2M94.1 170.7h.1M94.1 170.3l-1 .7M94.2 160.1h.1M94.3 167.7l-.2 .1M94.3 167.7a1.61 1.61 0 0 1 1.2 2h-.1M94.5 170.5h.1M94.6 169.4l.1 .7-.2 .2M94.7 167.9h.1M94.8 167.9l.2 .2-.2-.2M94.8 167.9h.1"/>
<path d="M94.9 167.9a1.74 1.74 0 0 1 .7 1.4M94.9 170.2h.1M98 164.8a1.07 1.07 0 0 1 1.6 .4 2 2 0 0 1 .4 2.7 1.7 1.7 0 0 1-2-1.4l-.2-1zM98.3 165.3v.1M98.3 165.1a1.24 1.24 0 0 1 1.6 .9 .96 .96 0 0 1-.3 1.6 1.87 1.87 0 0 1-1.3-2.5zM98.6 165.1l-.3 .3M98.6 165l-.3 .4M98.6 165l.6 .1M98.6 165h.1M98.6 165l-.3 .3M98.9 165.1a1.32 1.32 0 0 0 1.1 2l.1-.1M99 165.1a1.36 1.36 0 0 0 .6 2h.4a1.5 1.5 0 0 1-1-2"/>
<path d="M99 166l-.1-.9 .1 1M99 165.1a1.39 1.39 0 0 0 1.1 1.9M99.1 165.1a.62 .62 0 0 0-.8 .2M99.1 165.1h-.2a1.06 1.06 0 0 0-.1 1.7 .8 .8 0 0 0 1.3 .3l.1-.2M99.1 165.1a1.47 1.47 0 0 0 1.1 1.8M99.1 165.1a1.51 1.51 0 0 0 1.1 1.8M99.3 165.2l.2 .9 .7 .7M99.3 166.7l.7 .4M99.4 166.4l.5 .1a.73 .73 0 0 0 1 .3 1.69 1.69 0 0 0-1.4-2.2 1.24 1.24 0 0 0 0 1.9l.6 .5M99.5 165.4l.2 .7 .4 .4M99.6 165.6l-.1-.2 .2 .6 .4 .4M99.7 166.7l.4 .3"/>
<path d="M100 166.7l.2 .1M100.1 166.4h.1M100.4 163.3l-2.2 1.3a2.12 2.12 0 0 1 2.3 2.1l-.1 .9-.3 .3 2.2-1.2M100.4 163.3h.1a5.9 5.9 0 0 1 2.5 2l.1 .1a1.33 1.33 0 0 1-.8 1.2M100.4 162.3v1M100.5 163.3h-.1M100.5 163.3v-.2a3.6 3.6 0 0 1 2.7 2.1 1.37 1.37 0 0 1-1.3 1.7M100.5 167h.1M100.9 160.6a3.7 3.7 0 0 1 4.8 .3 1.34 1.34 0 0 1-1.2 1.8 3.5 3.5 0 0 1-3.9-.9l-.1-.8zM100.9 168.7l.1 .4M100.9 168.3h.1M100.9 168.7h.1"/>
<path d="M100.9 168.3v.4M101 160.5l-1-.6a1.75 1.75 0 0 0-2.1 1.5l-.3 .9 .2 .6 .3 .3 1.2 .8M101 168.7l.1 .3M101 168.3v.4M101 168.2a4.4 4.4 0 0 0 3.9 .3M101 168.2l-.1 .1M101 169.1a4.1 4.1 0 0 0 3.9 .2M101 168.2h.1M101 168.7h.1M101.1 168.2l-.1 .1M101.1 168.2h.1M101.1 169a4 4 0 0 0 3.8 .2"/>
<path d="M101.1 169l-.1 .1M101.1 168.3h-.1M101.1 168.6h.2l.1 .3-.1 .1-.2-.2zM101.1 168.3a4.1 4.1 0 0 0 3.8 .2M101.2 168.3a.47 .47 0 0 0-.1 .6 .47 .47 0 0 0 .5 .2M101.2 169h-.1M101.6 168.6l.1 .3-.1 .2M102.3 168.7l-.7 .4M104 168.7l.9 .5M104.5 168.6l.6 .4M104.9 169.2v.1M104.9 168.5l.2 .1"/>
<path d="M104.9 168.5h.1M105.1 160.3l.6 .5 .2 .6M105.1 168.6h.1M105.1 169h.1M105.1 169l-.2 .2M105.1 168.6v.4M105.1 169l-.2 .3M105.4 160.5l.8-.5a2.12 2.12 0 0 1 2.3 2.1l-.2 1.1-2.4 1.4M105.9 163.7v.3M105.9 161.4a1.78 1.78 0 0 1-1.8 1.5 3.4 3.4 0 0 1-3.5-1l-.2-.5v1.9M105.9 161.4v7a1.67 1.67 0 0 1-1.6 1.5 3.4 3.4 0 0 1-3.8-1.1l-.1-1.1M105.9 162.3v2.3"/>
<path d="M109 163.8a.48 .48 0 0 1 .6 .2 .48 .48 0 0 1-.1 .6M109 163.8a.55 .55 0 0 1 .5 .8M109 163.8l-3.1 1.8M109.5 164.6l-3.6 2.1M60.6 187.7a.8 .8 0 0 1 .7 1.2 .85 .85 0 0 1-.7-1.2zM60.7 187.8a.63 .63 0 0 1 .5 1 .66 .66 0 0 1-.5-1zM60.8 187.6a.5 .5 0 0 1 .6-.4 .5 .5 0 0 1 .4 .5 .62 .62 0 0 1 .3 .6 .62 .62 0 0 1-.5 .5h-.1M61 187l-.3 .6M61 187a1.22 1.22 0 0 1 1.2 .6 1.22 1.22 0 0 1 0 1.3h-.1M61 187.5a.76 .76 0 0 1 .8 .3 .76 .76 0 0 1-.1 .9M61 187a1.26 1.26 0 0 1 1.1 1.9M61.1 187a.95 .95 0 0 1 1.5 .7 .76 .76 0 0 1-.4 1.2"/>
<path d="M61.1 187.4l-.4 .3M61.5 188.8l.3 .2 .3-.1M61.5 186.8l.8-.5a1.27 1.27 0 0 1 1.2 1.7l-1 .7a1.35 1.35 0 0 0-1-1.9M61.9 188.6l-.5 .3M62.1 188.9h.1M62.2 186.3a.79 .79 0 0 1 1.3 .5 .85 .85 0 0 1-.2 1.4M62.3 186.2a1.23 1.23 0 0 1 1.5 1.5l-.3 .5M62.7 186a.72 .72 0 0 1 .4-.7 .72 .72 0 0 1 .9 .2 1.86 1.86 0 0 1 .6 2.6h-.4l-.4-.1h.1a.64 .64 0 0 0 .4-1 1.3 1.3 0 0 0-1.5-1.2l-.1 .3M62.9 185.7a.97 .97 0 0 1 1.5 .6 1.01 1.01 0 0 1-.3 1.7M62.9 186.1a.87 .87 0 0 1 1.2 .8l.1 .5-.4 .3M63.1 185.1v.2M63.5 185l-.5 .3"/>
<path d="M63.5 185a1.16 1.16 0 0 1 1.1 .6M63.5 185l-.4 .1M64.1 184.9l.5 .7M64.1 184.9l-.6 .1M64.6 185.6l.5 .6 .2 .8M64.6 185.6l.7 .6M65.3 187l-.2 .7-.5 .4M65.3 187l.1 .7M65.3 186.2v.8M65.4 187.7l-.5 .2M66 183.8l.7 .6 .4 .7M66 183.8l-1.1 .2-1.8 1.1"/>
<path d="M66 183.8l-1.9 1.1M66.5 184.3a.84 .84 0 0 1 .8 .4 .84 .84 0 0 1 0 .9M66.6 184.2l.6-.2a.78 .78 0 0 1 .6 1.1l-.5 .4M66.6 184.3a.78 .78 0 0 1 .6 1.1M66.9 184.1a.63 .63 0 0 1 .7-.1 .63 .63 0 0 1 .3 .6v.6l-.3 .1M67.1 183.9l.6-.2a.78 .78 0 0 1 .6 1.1l-.4 .4M67.1 185.1l.2 .7v.9l-1.9 1M67.1 185.1l-1.8 1.1M67.5 183.8v-.1a.79 .79 0 0 1 .9 .3 .79 .79 0 0 1-.1 .9l-.1 .1M67.7 183.6l.6-.2a.78 .78 0 0 1 .6 1.1l-.5 .4M70.7 181.6l.1-.1a1.14 1.14 0 0 1 1 1.7 1.1 1.1 0 0 1-1.1-1.6zM70.8 181.5l14.4-8.3a1.09 1.09 0 0 1 .9 1.7l-14.3 8.3"/>
<path d="M70.9 181.8a.69 .69 0 0 1 .7 .4 .69 .69 0 0 1-.1 .8 .81 .81 0 0 1-.6-1.2z"/>
</g>
<g fill="none" stroke="#000" stroke-width=".2" stroke-dasharray="6.3 1.3 1.3 1.3 1.3 1.3">
<path d="M102 138.9l-5.2 3M113.3 139.7l-4.9 2.8M66.2 159.2v-.1a.34 .34 0 0 1 .5 .2 .34 .34 0 0 1-.1 .4l-.4-.5M66.5 159.4l-2.7 1.5M77.6 153l-4.5 2.6M80.1 153.8a1.2 1.2 0 0 0 .7-1.1 1.2 1.2 0 0 0-.7-1.1l-1.3-.9-.6-.3M84.3 153.1l4.6 2.6M90.9 145.3l-5 2.9M114 140a1.11 1.11 0 0 0-1.2-1.1 1.14 1.14 0 0 0 1 1.6l.2-.5M123.2 145.4l-4.9 2.8M123.7 145.6a.6 .6 0 0 0-.2-.6 .6 .6 0 0 0-.7 0 .75 .75 0 0 0 .8 .9l.1-.3M124.3 151.7l-5.2 3.1"/>
<path d="M46.6 171.6l.1-.3M46.7 171.3l-.2-.5-.5-.3M48.3 169.1l.1-.4a.93 .93 0 0 1 1.3 1.1 .5 .5 0 0 1-.4 .6 .5 .5 0 0 1-.6-.4l-.4-.9M49 169.5l-2.4 1.4M62.9 160.4a1.1 1.1 0 0 1 .9 1.6M85.2 173.2a1.1 1.1 0 0 1 .9 1.7M88.5 172.1v-.1a.33 .33 0 0 1 .5 .2 .33 .33 0 0 1-.1 .4l-.4-.5M88.8 172.3l-2.7 1.5M98.1 161l-3.6-2.1M99.9 165.8l-4.5 2.6M100.5 163.3h-.1M101.1 163.6l-.6-.3"/>
<path d="M102.4 166.6a1.2 1.2 0 0 0 .7-1.1 1.2 1.2 0 0 0-.7-1.1l-1.3-.8M108.2 161.1l5-2.9M68.9 184.5l.1-.3M69 184.2l-.2-.6-.5-.2M70.6 182l.1-.4a.93 .93 0 0 1 1.3 1 .5 .5 0 0 1-.4 .6 .5 .5 0 0 1-.6-.3l-.4-.9M71.3 182.3l-2.4 1.5"/>
</g>
<path d="M118.3 148.2l6 3.5" fill="none" stroke="#000" stroke-width=".2" stroke-dasharray="6.3 1.3 1.3 1.3 1.3 1.3" stroke-dashoffset="3.5"/>
<path d="M108.4 142.5l-6.4-3.6" fill="none" stroke="#000" stroke-width=".2" stroke-dasharray="6.3 1.3 1.3 1.3 1.3 1.3" stroke-dashoffset="5.9"/>
<text font-size="6.3" x="262.5" y="191.5">A</text>
<g font-size="4.2">
<text x="49.6" y="14.1">ITEM NO.</text>
<text x="95.6" y="14.1">DESCRIPTION</text>
<text x="168.8" y="14.1">PartNo</text>
<text x="223.3" y="14.1">Size</text>
<text x="254.7" y="14.1">QTY.</text>
<text x="57.4" y="21.6">1</text>
<text x="96.1" y="21.6">Cooling Pad</text>
<text x="174.4" y="21.6">--</text>
<text x="215.1" y="21.6">1/4&quot; tube ID</text>
<text x="258.1" y="21.6">1</text>
<text x="57.4" y="27.9">2</text>
<text x="72.5" y="27.9">Self-Clean Polypropylene Ball Valve</text>
<text x="147.7" y="27.9">McMaster-Carr #45695K221</text>
<text x="218.8" y="27.9">1/4&quot; NPT</text>
<text x="258.1" y="27.9">2</text>
<text x="57.4" y="34.3">3</text>
<text x="81.5" y="34.3">PVC Threaded Pipe Nipple</text>
<text x="148.9" y="34.3">McMaster-Carr #4882K210</text>
<text x="207.6" y="34.3">1/4 NPT, 1.5&quot; length</text>
<text x="258.1" y="34.3">1</text>
<text x="57.4" y="41.6">4</text>
<text x="84.6" y="41.6">Barbed Nylon Tight-Seal</text>
<text x="148.9" y="41.6">McMaster-Carr #2974K127</text>
<text x="209.8" y="39.6">1/4&quot; Tube ID, 1/4&quot;</text>
<text x="258.1" y="41.6">2</text>
<text x="223.3" y="43.8">NPT</text>
<text x="57.4" y="49">5</text>
<text x="74.7" y="49">Quick-Disconnect Straight Socket</text>
<text x="150" y="49">McMaster-Carr #5923K43</text>
<text x="215.1" y="49">1/4&quot; tube ID</text>
<text x="258.1" y="49">1</text>
<text x="57.4" y="55.4">6</text>
<text x="82.7" y="55.4">Barbed Nylon Hose Fitting</text>
<text x="148.9" y="55.4">McMaster-Carr #5218K686</text>
<text x="206.3" y="55.4">1/4&quot; tube ID, 1/4 NPT</text>
<text x="258.1" y="55.4">2</text>
<text x="57.4" y="61.7">7</text>
<text x="95.5" y="61.7">Tygon tubing</text>
<text x="150.4" y="61.7">McMaster-Carr #6516T21</text>
<text x="211.4" y="61.7">1/4&quot; ID, 3/8&quot; OD</text>
<text x="258.1" y="61.7">2</text>
<text x="57.4" y="69.1">8</text>
<text x="77.3" y="69.1">Quick-Disconnect Straight Plug</text>
<text x="150" y="69.1">McMaster-Carr #5923K73</text>
<text x="215.1" y="69.1">1/4&quot; tube ID</text>
<text x="258.1" y="69.1">1</text>
<text x="63.5" y="126.4">2</text>
<text x="81" y="126.4">6</text>
<text x="49.7" y="135">4</text>
<text x="196.5" y="135">1</text>
<text x="36.2" y="143.9">7</text>
<text x="21.8" y="154.5">5</text>
<text x="142.6" y="164.3">6</text>
<text x="75.2" y="168.3">3</text>
<text x="123.1" y="175.3">2</text>
<text x="105.9" y="184.9">4</text>
<text x="204.6" y="183.1">2020-07-16 Cooling Pad Asm</text>
<text x="47.2" y="195.3">8</text>
<text x="81" y="195.2">7</text>
</g>
<text font-size="3.5" x="93.9" y="197.1">University of Utah Dept. of Radiology</text>
<g font-size="3.4">
<text x="201.6" y="177.4">TITLE:</text>
<text x="253.3" y="190.8">REV:</text>
<text x="200.8" y="204.6">QTY:</text>
<text x="222" y="204.6">SCALE: 1:5</text>
<text x="247.8" y="204.4">SHEET 1 OF 1</text>
</g>
<g font-size="3.2">
<text x="94" y="201.1">729 Arapeen Dr., Salt Lake City, UT 84108</text>
<text x="93" y="204.2">Phone: (801) 585-7400 Fax: (801) 585-3592</text>
</g>
<g font-size="2.5">
<text x="176" y="176.9">RM</text>
<text x="184.8" y="176.9">27 JUL 2020</text>
<text x="205.2" y="199">--</text>
<text x="210.5" y="204.5">1</text>
</g>
<text font-size="2.4" x="161.5" y="185.6">UNLESS OTHERWISE SPECIFIED:</text>
<g font-size="2.2">
<text x="159.5" y="176.9">DRAWN</text>
<text x="159.5" y="181.8">CHECKED</text>
<text x="161.4" y="188.6">DIMENSIONS ARE IN INCHES</text>
<text x="161.4" y="191.2">TOLERANCES:</text>
<text x="161.4" y="193.9">FRACTIONAL:</text>
<text x="161.4" y="196.5">ANGULAR:</text>
<text x="177.3" y="193.9">1/64&quot;</text>
<text x="177.6" y="196.5">1</text>
<text x="161.4" y="201.8">THREE PLACE DECIMAL:</text>
<text x="161.4" y="199.2">TWO PLACE DECIMAL:</text>
<text x="187.7" y="201.8">0.003</text>
<text x="187.8" y="199.2">0.063</text>
<text x="161.4" y="204.5">FOUR PLACE DECIMAL:</text>
<text x="187.9" y="204.5">0.001</text>
</g>
<text font-size="2" x="200" y="195.3">MATERIAL</text>
</svg>
